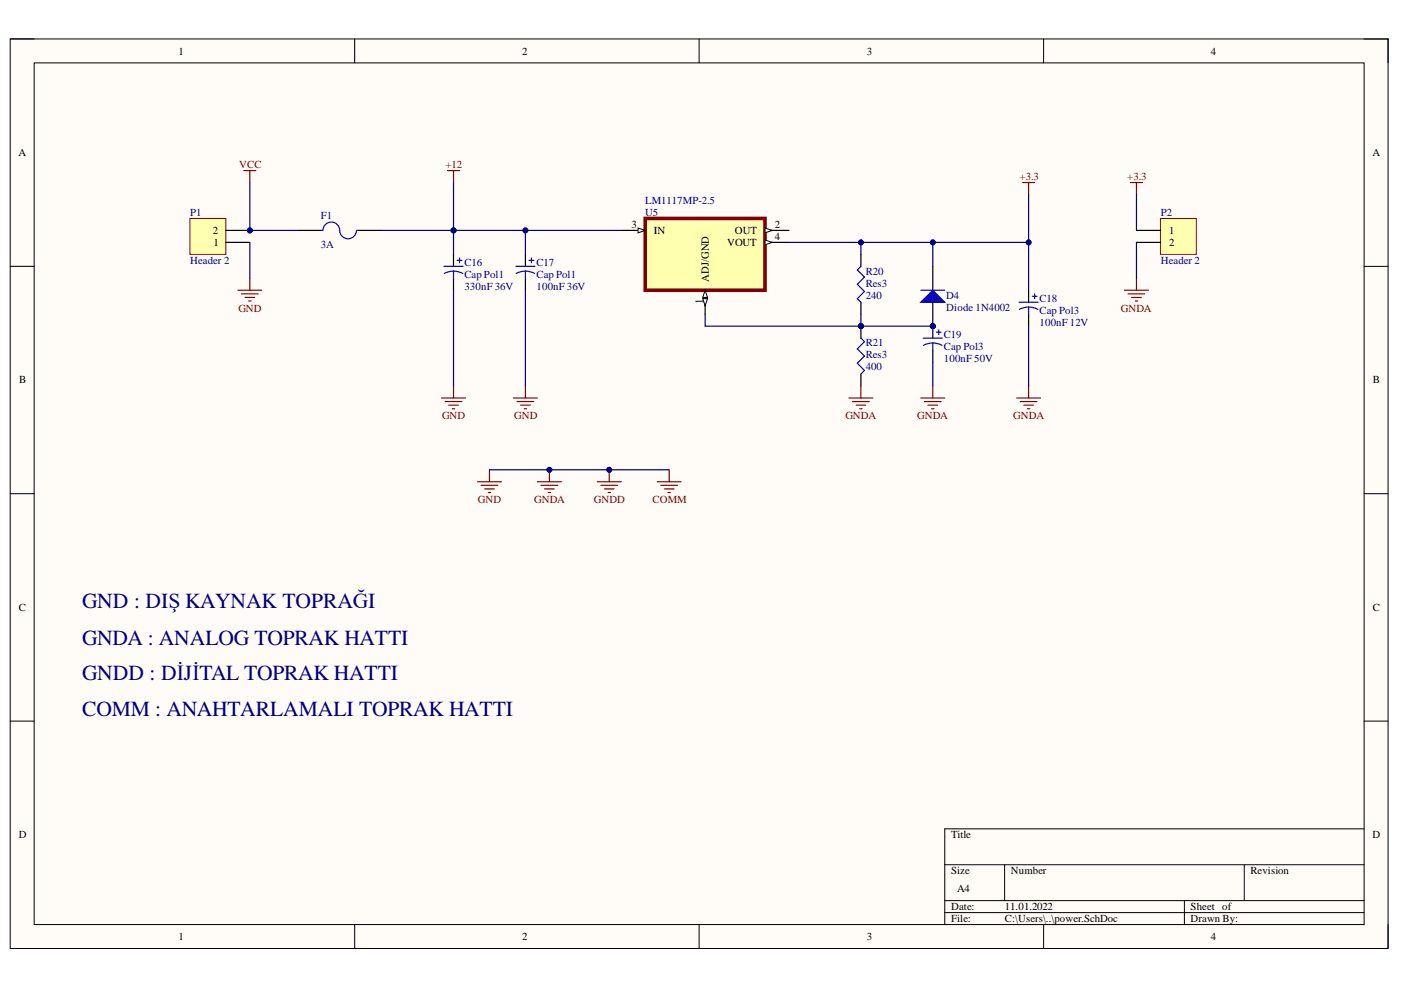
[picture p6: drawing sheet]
<svg xmlns="http://www.w3.org/2000/svg" width="297mm" height="210mm" viewBox="0 0 297 210" stroke-linecap="round" stroke-linejoin="round" font-family="sans-serif">
<path d="M2.2 8.3h292.1v192.8h-292.1z" fill-rule="evenodd" fill="#fffcf8"/>
<path d="M2.2 8.3h292.1v192.8h-292.1z" fill="none" stroke="#000" stroke-width=".21"/>
<path d="M7.2 13.3h282v182.7h-282z" fill-rule="evenodd" fill="#fffcf8"/>
<g fill="none" stroke="#000" stroke-width=".21">
<path d="M2.2 8.3h5M7.2 13.3h282v182.7h-282zM75.2 8.3v5M148.2 8.3v5M221.3 8.3v5M289.2 8.3h5.1v5M2.2 56.5h5M289.2 56.5h5.1M2.2 104.7h5M289.2 104.7h5.1M2.2 152.9h5M289.2 152.9h5.1"/>
<path d="M289.2 175.7h-88.9v20.3M75.2 196v5.1M148.2 196v5.1M200.3 183.3h88.9M200.3 191h88.9M200.3 193.5h88.9M213 183.3v7.7M221.3 196v5.1M251.1 191v5M263.8 183.3v7.7M294.3 196v5.1"/>
</g>
<path d="M96.2 53.9v2.6M96.2 59v2.5M111.4 53.9v2.6M111.4 59v2.5" fill="none" stroke="#000" stroke-width=".25"/>
<path d="M94.1 56.5h4.1M96.2 57.5l.8 .1 1.1 .4M96.2 57.5l-1.3 .2-.7 .3M96.2 57.5v1.5M96.9 55.2h1M97.4 54.7v1M109.4 56.5h4M111.4 57.5l1.2 .2 .8 .3M111.4 57.5l-.8 .1-1.2 .4M111.4 57.5v1.5M112.2 55.2h1M112.7 54.7v1" fill="none" stroke="#00f" stroke-width=".25"/>
<path d="M93.6 84.4h5.1M94.4 85.1h3.5M95.1 85.9h2.1M95.9 86.7h.5M96.2 81.8v2.6" fill="none" stroke="#800000" stroke-width=".25"/>
<path d="M136.8 46.3h25.4v15.2h-25.4z" fill-rule="evenodd" fill="#ffffb0"/>
<path d="M136.8 46.3h25.4v15.2h-25.4z" fill="none" stroke="#800000" stroke-width=".76"/>
<path d="M131.7 48.9h5.1" fill="none" stroke="#000" stroke-width=".25"/>
<path d="M135.3 48.3l1.5 .6-1.5 .5z" fill="#f8fcff"/>
<path d="M135.3 48.3l1.5 .6-1.5 .5z" fill="none" stroke="#000" stroke-width=".21"/>
<path d="M149.5 61.5v5.1" fill="none" stroke="#000" stroke-width=".25"/>
<path d="M149.5 61.5l.5 1.6h-1z" fill="#f8fcff"/>
<path d="M149.5 61.5l.5 1.6h-1z" fill="none" stroke="#000" stroke-width=".21"/>
<path d="M149 63.3h1l-.5 1.5z" fill="#f8fcff"/>
<path d="M149 63.3h1l-.5 1.5z" fill="none" stroke="#000" stroke-width=".21"/>
<path d="M162.2 48.9h5.1" fill="none" stroke="#000" stroke-width=".25"/>
<path d="M162.2 48.3l1.5 .6-1.5 .5z" fill="#f8fcff"/>
<path d="M162.2 48.3l1.5 .6-1.5 .5z" fill="none" stroke="#000" stroke-width=".21"/>
<path d="M162.2 51.4h5.1" fill="none" stroke="#000" stroke-width=".25"/>
<path d="M162.2 50.9l1.5 .5-1.5 .5z" fill="#f8fcff"/>
<path d="M162.2 50.9l1.5 .5-1.5 .5z" fill="none" stroke="#000" stroke-width=".21"/>
<path d="M182.5 53.9v2.6M182.5 64.1v2.5" fill="none" stroke="#000" stroke-width=".25"/>
<path d="M182.5 56.5l-.7 .7 1.5 1.6-1.5 1.5 1.5 1.5-1.5 1.5 .7 .8" fill="none" stroke="#00f" stroke-width=".25"/>
<circle cx="182.5" cy="69.2" r=".51" fill="#000080"/>
<circle cx="182.5" cy="69.2" r=".51" fill="none" stroke="#000080" stroke-width=".21"/>
<path d="M182.5 69.2v2.5" fill="none" stroke="#000" stroke-width=".25"/>
<circle cx="182.5" cy="69.2" r=".51" fill="#000080"/>
<circle cx="182.5" cy="69.2" r=".51" fill="none" stroke="#000080" stroke-width=".21"/>
<path d="M182.5 79.3v2.5M218.1 61.5v2.6M218.1 66.6v2.6" fill="none" stroke="#000" stroke-width=".25"/>
<path d="M182.5 71.7l.8 .7-1.5 1.6 1.5 1.5-1.5 1.5 1.5 1.5-.8 .8M216.1 64.1h4M218.1 65.1l.8 .1 1.2 .4M218.1 65.1l-.8 .1-1.2 .4M218.1 65.1v1.5M218.9 62.8h1M219.4 62.3v1" fill="none" stroke="#00f" stroke-width=".25"/>
<g fill="none" stroke="#800000" stroke-width=".25">
<path d="M108.9 84.4h5M109.6 85.1h3.6M110.4 85.9h2M111.1 86.7h.6M111.4 81.8v2.6M180 84.4h5.1M180.7 85.1h3.6M181.5 85.9h2M182.3 86.7h.5M182.5 81.8v2.6M215.5 84.4h5.1M216.3 85.1h3.6"/>
<path d="M217.1 85.9h2M217.8 86.7h.5M218.1 81.8v2.6"/>
</g>
<circle cx="197.8" cy="69.2" r=".51" fill="#000080"/>
<circle cx="197.8" cy="69.2" r=".51" fill="none" stroke="#000080" stroke-width=".21"/>
<path d="M197.8 64.1v5.1" fill="none" stroke="#000" stroke-width=".25"/>
<circle cx="197.8" cy="69.2" r=".51" fill="#000080"/>
<circle cx="197.8" cy="69.2" r=".51" fill="none" stroke="#000080" stroke-width=".21"/>
<path d="M197.8 56.5v5" fill="none" stroke="#000" stroke-width=".25"/>
<path d="M195.2 64.1l2.6-2.6 2.5 2.6z" fill="#00f"/>
<path d="M195.2 64.1l2.6-2.6 2.5 2.6zM195.2 61.5h5.1" fill="none" stroke="#00f" stroke-width=".25"/>
<circle cx="197.8" cy="69.2" r=".51" fill="#000080"/>
<circle cx="197.8" cy="69.2" r=".51" fill="none" stroke="#000080" stroke-width=".21"/>
<path d="M197.8 69.2v2.5" fill="none" stroke="#000" stroke-width=".25"/>
<circle cx="197.8" cy="69.2" r=".51" fill="#000080"/>
<circle cx="197.8" cy="69.2" r=".51" fill="none" stroke="#000080" stroke-width=".21"/>
<path d="M197.8 74.2v2.6" fill="none" stroke="#000" stroke-width=".25"/>
<path d="M195.7 71.7h4.1M197.8 72.7l1.2 .2 .7 .3M197.8 72.7l-1.3 .2-.7 .3M197.8 72.7v1.5M198.5 70.4h1M199 69.9v1" fill="none" stroke="#00f" stroke-width=".25"/>
<path d="M216.8 38.7h2.6M218.1 38.7v2.5M195.2 84.4h5.1M196 85.1h3.5M196.7 85.9h2.1M197.5 86.7h.5M197.8 81.8v2.6" fill="none" stroke="#800000" stroke-width=".25"/>
<path d="M246 46.3h7.7v7.6h-7.7z" fill-rule="evenodd" fill="#ffffb0"/>
<path d="M246 46.3h7.7v7.6h-7.7z" fill="none" stroke="#800000" stroke-width=".21"/>
<path d="M241 48.9h5M241 51.4h5" fill="none" stroke="#000" stroke-width=".25"/>
<path d="M239.7 38.7h2.5M241 38.7v2.5M241 59v2.5M238.4 61.5h5.1M239.2 62.3h3.5M239.9 63.1h2.1M240.7 63.8h.5" fill="none" stroke="#800000" stroke-width=".25"/>
<circle cx="53" cy="48.9" r=".51" fill="#000080"/>
<circle cx="53" cy="48.9" r=".51" fill="none" stroke="#000080" stroke-width=".21"/>
<path d="M40.3 46.3h7.6v7.6h-7.6z" fill-rule="evenodd" fill="#ffffb0"/>
<path d="M40.3 46.3h7.6v7.6h-7.6z" fill="none" stroke="#800000" stroke-width=".21"/>
<path d="M47.9 51.4h5.1M47.9 48.9h5.1" fill="none" stroke="#000" stroke-width=".25"/>
<circle cx="53" cy="48.9" r=".51" fill="#000080"/>
<circle cx="53" cy="48.9" r=".51" fill="none" stroke="#000080" stroke-width=".21"/>
<path d="M63.1 48.9h5.1M75.8 48.9h5.1" fill="none" stroke="#000" stroke-width=".25"/>
<path d="M68.2 48.9h.3M68.5 48.8a1.78 1.78 0 0 1 1.8-1.7 1.78 1.78 0 0 1 1.7 1.8 1.78 1.78 0 0 0 1.8 1.7 1.78 1.78 0 0 0 1.8-1.7M75.6 48.9h.2" fill="none" stroke="#00f" stroke-width=".25"/>
<path d="M51.7 36.2h2.5M53 36.2v2.5M94.9 36.2h2.5M96.2 36.2v2.5M53 59v2.5M50.4 61.5h5.1M51.2 62.3h3.6M52 63.1h2M52.7 63.8h.5" fill="none" stroke="#800000" stroke-width=".25"/>
<path d="M96.2 38.7v10.2" fill="none" stroke="#000080" stroke-width=".25"/>
<circle cx="96.2" cy="48.9" r=".51" fill="#000080"/>
<circle cx="96.2" cy="48.9" r=".51" fill="none" stroke="#000080" stroke-width=".21"/>
<path d="M53 38.7v10.2h10.1" fill="none" stroke="#000080" stroke-width=".25"/>
<circle cx="53" cy="48.9" r=".51" fill="#000080"/>
<circle cx="53" cy="48.9" r=".51" fill="none" stroke="#000080" stroke-width=".21"/>
<path d="M80.9 48.9h15.3" fill="none" stroke="#000080" stroke-width=".25"/>
<circle cx="96.2" cy="48.9" r=".51" fill="#000080"/>
<circle cx="96.2" cy="48.9" r=".51" fill="none" stroke="#000080" stroke-width=".21"/>
<path d="M96.2 53.9v-5h15.2v5" fill="none" stroke="#000080" stroke-width=".25"/>
<circle cx="111.4" cy="48.9" r=".51" fill="#000080"/>
<circle cx="111.4" cy="48.9" r=".51" fill="none" stroke="#000080" stroke-width=".21"/>
<circle cx="96.2" cy="48.9" r=".51" fill="#000080"/>
<circle cx="96.2" cy="48.9" r=".51" fill="none" stroke="#000080" stroke-width=".21"/>
<path d="M111.4 48.9h20.3" fill="none" stroke="#000080" stroke-width=".25"/>
<circle cx="111.4" cy="48.9" r=".51" fill="#000080"/>
<circle cx="111.4" cy="48.9" r=".51" fill="none" stroke="#000080" stroke-width=".21"/>
<path d="M149.5 66.6v2.6h33" fill="none" stroke="#000080" stroke-width=".25"/>
<circle cx="182.5" cy="69.2" r=".51" fill="#000080"/>
<circle cx="182.5" cy="69.2" r=".51" fill="none" stroke="#000080" stroke-width=".21"/>
<path d="M167.3 51.4h50.8v10.1" fill="none" stroke="#000080" stroke-width=".25"/>
<circle cx="182.5" cy="51.4" r=".51" fill="#000080"/>
<circle cx="182.5" cy="51.4" r=".51" fill="none" stroke="#000080" stroke-width=".21"/>
<circle cx="197.8" cy="51.4" r=".51" fill="#000080"/>
<circle cx="197.8" cy="51.4" r=".51" fill="none" stroke="#000080" stroke-width=".21"/>
<circle cx="218.1" cy="51.4" r=".51" fill="#000080"/>
<circle cx="218.1" cy="51.4" r=".51" fill="none" stroke="#000080" stroke-width=".21"/>
<path d="M182.5 69.2h15.3" fill="none" stroke="#000080" stroke-width=".25"/>
<circle cx="197.8" cy="69.2" r=".51" fill="#000080"/>
<circle cx="197.8" cy="69.2" r=".51" fill="none" stroke="#000080" stroke-width=".21"/>
<circle cx="182.5" cy="69.2" r=".51" fill="#000080"/>
<circle cx="182.5" cy="69.2" r=".51" fill="none" stroke="#000080" stroke-width=".21"/>
<path d="M53 51.4v7.6M96.2 61.5v20.3M111.4 61.5v20.3M182.5 66.6v2.6" fill="none" stroke="#000080" stroke-width=".25"/>
<circle cx="182.5" cy="69.2" r=".51" fill="#000080"/>
<circle cx="182.5" cy="69.2" r=".51" fill="none" stroke="#000080" stroke-width=".21"/>
<path d="M182.5 51.4v2.5" fill="none" stroke="#000080" stroke-width=".25"/>
<circle cx="182.5" cy="51.4" r=".51" fill="#000080"/>
<circle cx="182.5" cy="51.4" r=".51" fill="none" stroke="#000080" stroke-width=".21"/>
<path d="M197.8 51.4v5.1M197.8 76.8v5" fill="none" stroke="#000080" stroke-width=".25"/>
<circle cx="197.8" cy="51.4" r=".51" fill="#000080"/>
<circle cx="197.8" cy="51.4" r=".51" fill="none" stroke="#000080" stroke-width=".21"/>
<path d="M218.1 41.2v10.2M218.1 69.2v12.6" fill="none" stroke="#000080" stroke-width=".25"/>
<circle cx="218.1" cy="51.4" r=".51" fill="#000080"/>
<circle cx="218.1" cy="51.4" r=".51" fill="none" stroke="#000080" stroke-width=".21"/>
<path d="M241 41.2v7.7M241 51.4v7.6" fill="none" stroke="#000080" stroke-width=".25"/>
<path d="M103.8 99.6v2.5M116.5 99.6v2.5M101.2 102.1h5.1M102 102.9h3.6M102.8 103.7h2M103.5 104.4h.5M113.9 102.1h5.1M114.7 102.9h3.6M115.5 103.7h2M116.2 104.4h.5" fill="none" stroke="#800000" stroke-width=".25"/>
<circle cx="116.5" cy="99.6" r=".51" fill="#000080"/>
<circle cx="116.5" cy="99.6" r=".51" fill="none" stroke="#000080" stroke-width=".21"/>
<path d="M129.2 99.6v2.5M126.6 102.1h5.1M127.4 102.9h3.6M128.2 103.7h2M128.9 104.4h.5" fill="none" stroke="#800000" stroke-width=".25"/>
<circle cx="129.2" cy="99.6" r=".51" fill="#000080"/>
<circle cx="129.2" cy="99.6" r=".51" fill="none" stroke="#000080" stroke-width=".21"/>
<path d="M141.9 99.6v2.5M139.3 102.1h5.1M140.1 102.9h3.6M140.9 103.7h2M141.6 104.4h.5" fill="none" stroke="#800000" stroke-width=".25"/>
<path d="M103.8 99.6h38.1" fill="none" stroke="#000080" stroke-width=".25"/>
<circle cx="116.5" cy="99.6" r=".51" fill="#000080"/>
<circle cx="116.5" cy="99.6" r=".51" fill="none" stroke="#000080" stroke-width=".21"/>
<circle cx="129.2" cy="99.6" r=".51" fill="#000080"/>
<circle cx="129.2" cy="99.6" r=".51" fill="none" stroke="#000080" stroke-width=".21"/>
<g font-size="4.6" fill="#000080">
<text x="17.4" y="129">GND : DIŞ KAYNAK TOPRAĞI</text>
<text x="17.4" y="136.7">GNDA : ANALOG TOPRAK HATTI</text>
<text x="17.4" y="144.3">GNDD : DİJİTAL TOPRAK HATTI</text>
<text x="17.4" y="151.9">COMM : ANAHTARLAMALI TOPRAK HATTI</text>
</g>
<g font-size="2.3">
<text x="37.9" y="11.6">1</text>
<text x="110.7" y="11.6">2</text>
<text x="183.8" y="11.6">3</text>
<text x="256.7" y="11.6">4</text>
<text x="3.9" y="33.1">A</text>
<text x="291" y="33.1">A</text>
<text x="45.1" y="49.6">2</text>
<text x="45.3" y="52.2">1</text>
<text x="133.9" y="48.3">3</text>
<text x="138.6" y="49.6">IN</text>
<text x="154.1" y="52.2">VOUT</text>
<text x="155.8" y="49.6">OUT</text>
<text x="164.3" y="48.3">2</text>
<text x="164.3" y="50.9">4</text>
<text x="247.9" y="49.6">1</text>
<text x="247.9" y="52.2">2</text>
<text x="150.3" y="59.8" transform="rotate(-90 150.3 59.8)">ADJ/GND</text>
<text x="149" y="64.4" transform="rotate(-90 149 64.4)">1</text>
<text x="4.1" y="81.3">B</text>
<text x="291" y="81.3">B</text>
<text x="4" y="129.5">C</text>
<text x="291" y="129.5">C</text>
<text x="4" y="177.7">D</text>
<text x="201.6" y="177.7">Title</text>
<text x="291" y="177.7">D</text>
<text x="201.6" y="185.4">Size</text>
<text x="214.3" y="185.4">Number</text>
<text x="265.1" y="185.4">Revision</text>
<text x="202.9" y="189.2">A4</text>
<text x="201.6" y="193">Date:</text>
<text x="201.6" y="195.5">File:</text>
<text x="213" y="193">11.01.2022</text>
<text x="213" y="195.5">C:\Users\..\power.SchDoc</text>
<text x="252.4" y="193">Sheet of</text>
<text x="252.4" y="195.5">Drawn By:</text>
<text x="37.9" y="199.3">1</text>
<text x="110.7" y="199.3">2</text>
<text x="183.8" y="199.3">3</text>
<text x="256.7" y="199.3">4</text>
</g>
<g font-size="2.3" fill="#800000">
<text x="50.7" y="35.6">VCC</text>
<text x="94.5" y="35.6">+12</text>
<text x="216.2" y="38.2">+3.3</text>
<text x="239" y="38.2">+3.3</text>
<text x="50.5" y="66.1">GND</text>
<text x="237.6" y="66.1">GNDA</text>
<text x="93.7" y="88.9">GND</text>
<text x="109" y="88.9">GND</text>
<text x="179.2" y="88.9">GNDA</text>
<text x="194.5" y="88.9">GNDA</text>
<text x="214.8" y="88.9">GNDA</text>
<text x="101.3" y="106.7">GND</text>
<text x="113.2" y="106.7">GNDA</text>
<text x="125.9" y="106.7">GNDD</text>
<text x="138.3" y="106.7">COMM</text>
</g>
<g font-size="2.3" fill="#000080">
<text x="40.3" y="45.8">P1</text>
<text x="68" y="46.5">F1</text>
<text x="136.8" y="45.8">U5</text>
<text x="136.8" y="43.2">LM1117MP-2.5</text>
<text x="246.1" y="45.8">P2</text>
<text x="68" y="52.7">3A</text>
<text x="40.3" y="56">Header 2</text>
<text x="98.5" y="56.5">C16</text>
<text x="98.5" y="59">Cap Pol1</text>
<text x="113.7" y="56.5">C17</text>
<text x="113.7" y="59">Cap Pol1</text>
<text x="183.6" y="58.2">R20</text>
<text x="246.1" y="56">Header 2</text>
<text x="98.5" y="61.5">330nF 36V</text>
<text x="113.7" y="61.5">100nF 36V</text>
<text x="183.6" y="63.3">240</text>
<text x="183.6" y="60.8">Res3</text>
<text x="200.6" y="63.3">D4</text>
<text x="200.6" y="65.8">Diode 1N4002</text>
<text x="220.4" y="64.1">C18</text>
<text x="200.1" y="71.7">C19</text>
<text x="220.4" y="69.1">100nF 12V</text>
<text x="220.4" y="66.6">Cap Pol3</text>
<text x="183.6" y="73.4">R21</text>
<text x="183.6" y="76">Res3</text>
<text x="200.1" y="76.7">100nF 50V</text>
<text x="200.1" y="74.2">Cap Pol3</text>
<text x="183.6" y="78.5">400</text>
</g>
</svg>
